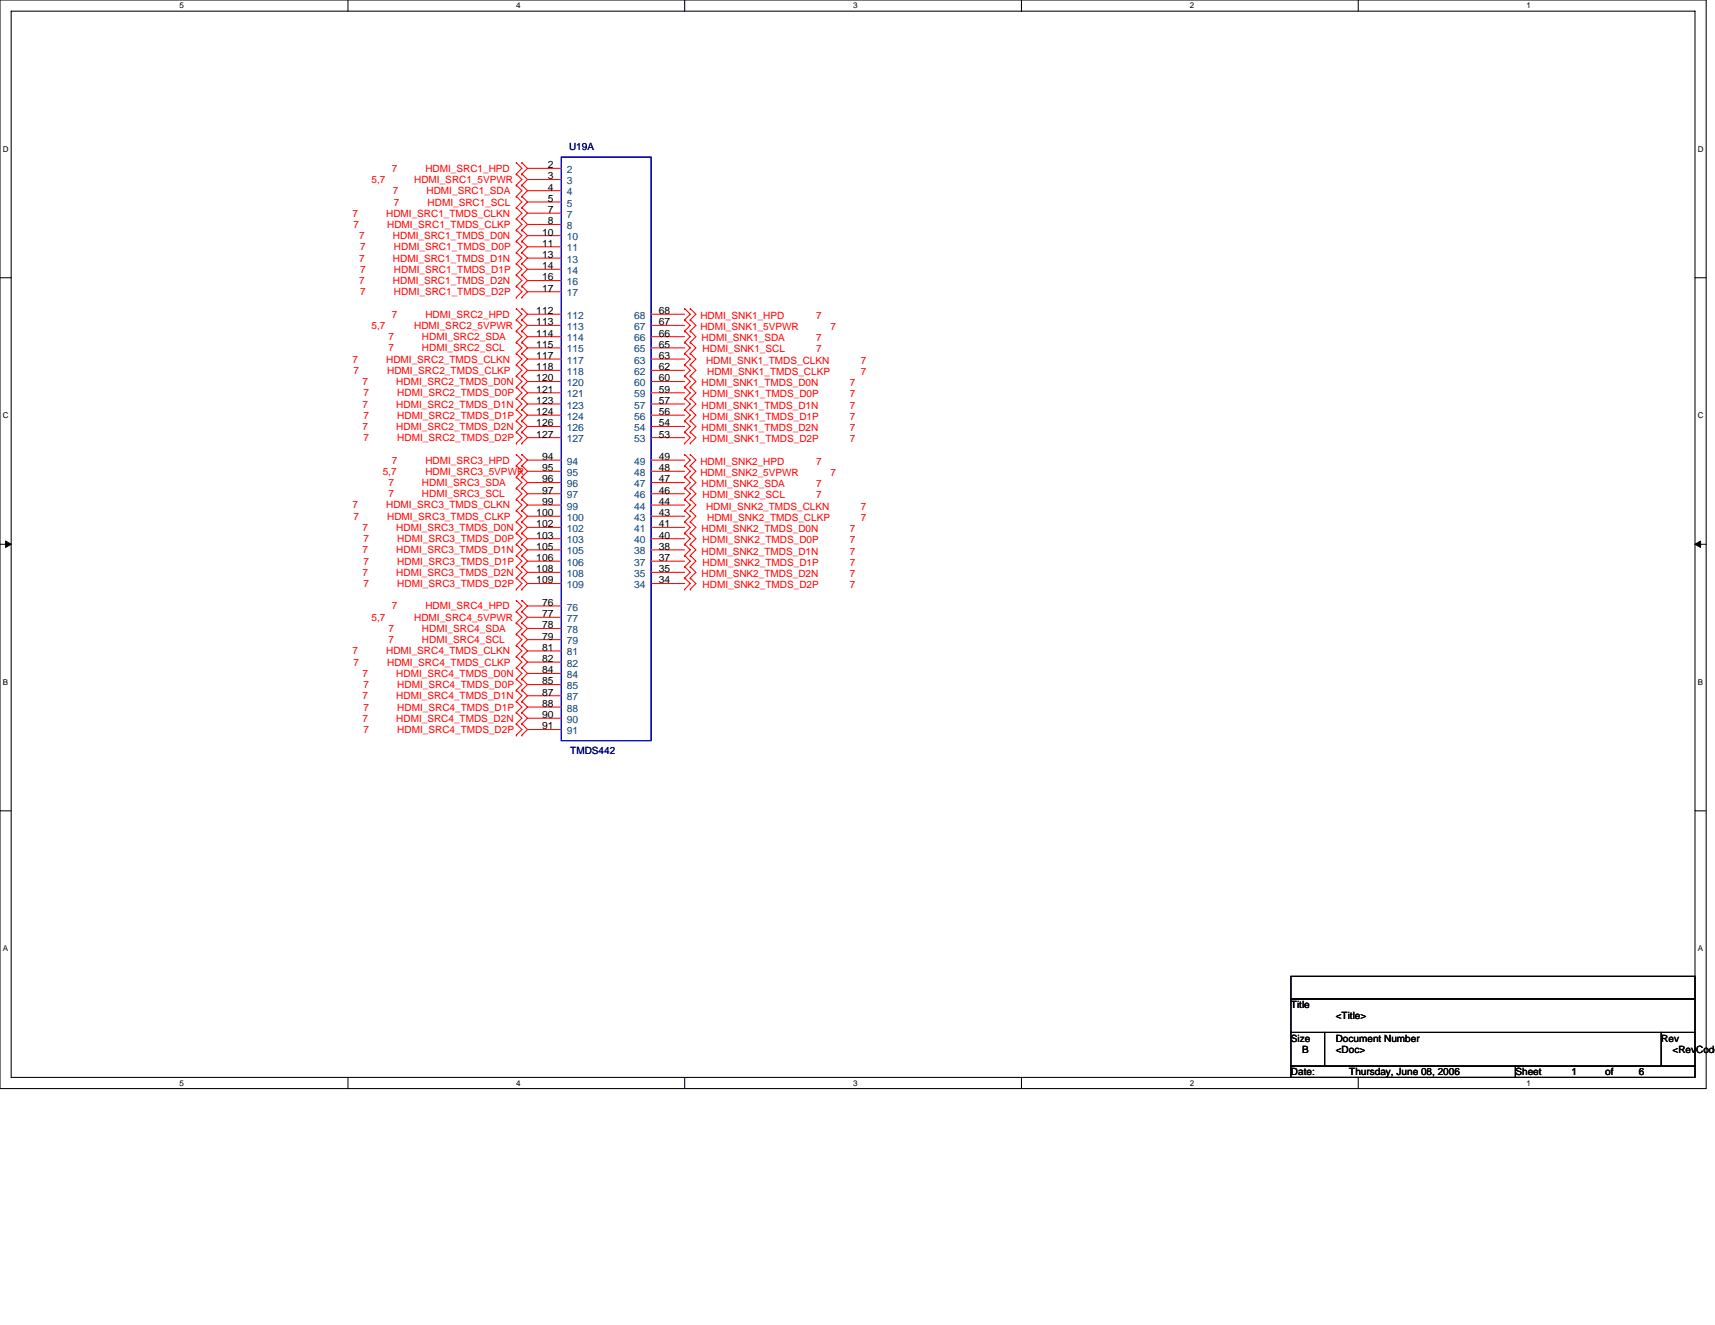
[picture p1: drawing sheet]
<svg xmlns="http://www.w3.org/2000/svg" width="279mm" height="216mm" viewBox="0 0 279 216" stroke-linecap="round" stroke-linejoin="round" font-family="sans-serif">
<path d="M0 0h278v177.4h-278zM1.8 1.8h274.3v173.8h-274.3z" fill="none" stroke="#000" stroke-width=".17"/>
<g fill="#fff">
<path d="M29.3 .2h.7v1.5h-.7z"/>
<path d="M29.3 175.7h.7v1.5h-.7z"/>
</g>
<path d="M56.7 0v1.8M56.7 175.6v1.8" fill="none" stroke="#000" stroke-width=".17"/>
<g fill="#fff">
<path d="M84.1 .2h.7v1.5h-.7z"/>
<path d="M84.1 175.7h.7v1.5h-.7z"/>
</g>
<path d="M111.5 0v1.8M111.5 175.6v1.8" fill="none" stroke="#000" stroke-width=".17"/>
<g fill="#fff">
<path d="M139 .2h.7v1.5h-.7z"/>
<path d="M139 175.7h.7v1.5h-.7z"/>
</g>
<path d="M166.4 0v1.8M166.4 175.6v1.8" fill="none" stroke="#000" stroke-width=".17"/>
<g fill="#fff">
<path d="M193.8 .2h.8v1.5h-.8z"/>
<path d="M193.8 175.7h.8v1.5h-.8z"/>
</g>
<path d="M221.3 0v1.8M221.3 175.6v1.8" fill="none" stroke="#000" stroke-width=".17"/>
<g fill="#fff">
<path d="M248.7 .2h.7v1.5h-.7z"/>
<path d="M248.7 175.7h.7v1.5h-.7z"/>
<path d="M.5 23.5h.9v1.5h-.9z"/>
<path d="M276.6 23.5h1v1.5h-1z"/>
<path d="M.5 67h.9v1.4h-.9z"/>
<path d="M276.6 67h1v1.4h-1z"/>
</g>
<path d="M0 45.3h1.8M276.1 45.3h1.9" fill="none" stroke="#000" stroke-width=".17"/>
<g fill="#fff">
<path d="M.5 110.4h.8v1.5h-.8z"/>
<path d="M276.6 110.4h.9v1.5h-.9z"/>
</g>
<path d="M0 88.7h1.8M276.1 88.7h1.9" fill="none" stroke="#000" stroke-width=".17"/>
<path d="M.9 88.2l.9 .5-.9 .5zM276.1 88.7l1-.5v1z" fill="#000" stroke="#000" stroke-width=".16"/>
<g fill="#fff">
<path d="M.5 153.8h.8v1.5h-.8z"/>
<path d="M276.6 153.8h.9v1.5h-.9z"/>
</g>
<path d="M0 132.1h1.8M276.1 132.1h1.9M210.3 159.1h65.8v3.7h-65.8zM210.3 162.8h65.8v5.4h-65.8zM210.3 168.2h5.5v5.5h-5.5zM210.3 173.7h36.6v1.9h-36.6zM215.8 168.2h54.9v5.5h-54.9zM246.9 173.7h29.2v1.9h-29.2zM270.7 168.2h5.4v5.5h-5.4z" fill="none" stroke="#000" stroke-width=".17"/>
<g fill="none" stroke="#f00" stroke-width=".17">
<path d="M84.1 33.8h.1M84.1 32h.1M84.1 30.2h.1M84.1 28.3h.1M84.1 26.5h.1M84.1 39.3h.1M84.1 37.5h.1M84.1 35.6h.1M84.1 32l.9 .9-.9 .9M84.1 30.2l.9 .9-.9 .9M84.1 26.5l.9 .9-.9 .9M84.1 39.3l.9 .9-.9 .9"/>
<path d="M84.1 37.5l.9 .9-.9 .9M84.1 35.6l.9 1-.9 .9M84.1 33.8l.9 .9-.9 .9M84.1 28.3l.9 1-.9 .9M85 32h.1M85 33.8h.1M85 30.2h.1M85 26.5h.1M85 28.3h.1M85 39.3h.1M85 37.5h.1M85 35.6h.1"/>
<path d="M85 32l.9 .9M85 30.2l.9 .9M85 26.5l.9 .9M85 39.3l.9 .9M85 37.5l.9 .9M85 35.6l.9 1M85 33.8l.9 .9M85 28.3l.9 1M85.9 32.9l-.9 .9M85.9 31.1l-.9 .9M85.9 27.4l-.9 .9M85.9 38.4l-.9 .9"/>
<path d="M85.9 36.6l-.9 .9M85.9 34.7l-.9 .9M85.9 29.3l-.9 .9M85.9 27.4h5.5M85.9 29.3h5.5M85.9 31.1h5.5M85.9 32.9h5.5M85.9 34.7h5.5M85.9 36.6h5.5M85.9 38.4h5.5M84.1 48.5h.1M84.1 46.6h.1"/>
<path d="M84.1 44.8h.1M84.1 43h.1M84.1 41.1h.1M84.1 59.4h.1M84.1 57.6h.1M84.1 55.8h.1M84.1 53.9h.1M84.1 52.1h.1M84.1 50.3h.1M84.1 46.6l.9 .9-.9 1M84.1 44.8l.9 .9-.9 .9M84.1 43l.9 .9-.9 .9"/>
<path d="M84.1 41.1l.9 1-.9 .9M84.1 59.4l.9 .9-.9 1M84.1 55.8l.9 .9-.9 .9M84.1 57.6l.9 .9-.9 .9M84.1 53.9l.9 1-.9 .9M84.1 50.3l.9 .9-.9 .9M84.1 52.1l.9 .9-.9 .9M85 46.6h.1M85 48.5h.1M85 44.8h.1M85 43h.1M85 41.1h.1"/>
<path d="M85 59.4h.1M85 55.8h.1M85 57.6h.1M85 53.9h.1M85 50.3h.1M85 52.1h.1M85 46.6l.9 .9M85 44.8l.9 .9M85 43l.9 .9M85 41.1l.9 1M85 59.4l.9 .9M85 55.8l.9 .9"/>
<path d="M85 57.6l.9 .9M85 53.9l.9 1M85 50.3l.9 .9M85 52.1l.9 .9M85.9 47.5l-.9 1M85.9 45.7l-.9 .9M85.9 43.9l-.9 .9M85.9 42.1l-.9 .9M85.9 40.2l-.9 .9M85.9 56.7l-.9 .9M85.9 58.5l-.9 .9M85.9 54.9l-.9 .9"/>
<path d="M85.9 51.2l-.9 .9M85.9 53l-.9 .9M85.9 40.2h5.5M85.9 42.1h5.5M85.9 43.9h5.5M85.9 45.7h5.5M85.9 47.5h5.5M85.9 51.2h5.5M85.9 53h5.5M85.9 54.9h5.5M85.9 56.7h5.5M85.9 58.5h5.5"/>
<path d="M106.1 51.2h5.4M106.1 53h5.4M106.1 54.9h5.4M106.1 56.7h5.4M106.1 58.5h5.4M111.5 59.4h.1M111.5 57.6h.1M111.5 55.8h.1M111.5 53.9h.1M111.5 50.3h.1M111.5 52.1h.1M111.5 59.4l1 .9-1 1"/>
<path d="M111.5 57.6l1 .9-1 .9M111.5 55.8l1 .9-1 .9M111.5 53.9l1 1-1 .9M111.5 50.3l1 .9-1 .9M111.5 52.1l1 .9-1 .9M112.5 59.4h.1M112.5 57.6h.1M112.5 55.8h.1M112.5 53.9h.1M112.5 50.3h.1M112.5 52.1h.1M112.5 59.4l.9 .9-.9 1"/>
<path d="M112.5 57.6l.9 .9-.9 .9M112.5 55.8l.9 .9-.9 .9M112.5 53.9l.9 1-.9 .9M112.5 50.3l.9 .9-.9 .9M112.5 52.1l.9 .9-.9 .9M84.1 61.3h.1M84.1 63.1h.1M84.1 64.9h.1M84.1 70.4h.1M84.1 68.6h.1M84.1 66.7h.1M84.1 72.2h.1"/>
<path d="M84.1 79.5h.1M84.1 77.7h.1M84.1 75.9h.1M84.1 74.1h.1M84.1 61.3l.9 .9-.9 .9M84.1 63.1l.9 .9-.9 .9M84.1 68.6l.9 .9-.9 .9M84.1 64.9l.9 .9-.9 .9M84.1 70.4l.9 .9-.9 .9M84.1 66.7l.9 .9-.9 1M84.1 79.5l.9 1-.9 .9M84.1 77.7l.9 .9-.9 .9"/>
<path d="M84.1 74.1l.9 .9-.9 .9M84.1 75.9l.9 .9-.9 .9M85 61.3h.1M85 63.1h.1M85 64.9h.1M85 68.6h.1M85 70.4h.1M85 66.7h.1M85 72.2h.1M85 79.5h.1M85 77.7h.1M85 74.1h.1"/>
<path d="M85 75.9h.1M85 61.3l.9 .9M85 63.1l.9 .9M85 68.6l.9 .9M85 64.9l.9 .9M85 70.4l.9 .9M85 66.7l.9 .9M85 79.5l.9 1M85 77.7l.9 .9M85 74.1l.9 .9M85 75.9l.9 .9M85.9 60.3l-.9 1"/>
<path d="M85.9 62.2l-.9 .9M85.9 64l-.9 .9M85.9 69.5l-.9 .9M85.9 65.8l-.9 .9M85.9 71.3l-.9 .9M85.9 67.6l-.9 1M85.9 78.6l-.9 .9M85.9 75l-.9 .9M85.9 76.8l-.9 .9M85.9 60.3h5.5M85.9 62.2h5.5M85.9 64h5.5"/>
<path d="M85.9 65.8h5.5M85.9 67.6h5.5M85.9 69.5h5.5M85.9 71.3h5.5M85.9 75h5.5M85.9 76.8h5.5M85.9 78.6h5.5M106.1 60.3h5.4M106.1 62.2h5.4M106.1 64h5.4M106.1 65.8h5.4M106.1 67.6h5.4"/>
<path d="M106.1 69.5h5.4M106.1 71.3h5.4M106.1 75h5.4M106.1 76.8h5.4M106.1 78.6h5.4M111.5 66.7h.1M111.5 68.6h.1M111.5 64.9h.1M111.5 61.3h.1M111.5 70.4h.1M111.5 72.2h.1M111.5 63.1h.1"/>
<path d="M111.5 79.5h.1M111.5 77.7h.1M111.5 74.1h.1M111.5 75.9h.1M111.5 66.7l1 .9-1 1M111.5 64.9l1 .9-1 .9M111.5 70.4l1 .9-1 .9M111.5 68.6l1 .9-1 .9M111.5 63.1l1 .9-1 .9M111.5 61.3l1 .9-1 .9M111.5 77.7l1 .9-1 .9M111.5 74.1l1 .9-1 .9"/>
<path d="M111.5 79.5l1 1-1 .9M111.5 75.9l1 .9-1 .9M112.5 66.7h.1M112.5 68.6h.1M112.5 64.9h.1M112.5 61.3h.1M112.5 70.4h.1M112.5 72.2h.1M112.5 63.1h.1M112.5 79.5h.1M112.5 77.7h.1M112.5 74.1h.1"/>
<path d="M112.5 75.9h.1M112.5 66.7l.9 .9-.9 1M112.5 64.9l.9 .9-.9 .9M112.5 70.4l.9 .9-.9 .9M112.5 68.6l.9 .9-.9 .9M112.5 63.1l.9 .9-.9 .9M112.5 61.3l.9 .9-.9 .9M112.5 74.1l.9 .9-.9 .9M112.5 79.5l.9 1-.9 .9M112.5 77.7l.9 .9-.9 .9M112.5 75.9l.9 .9-.9 .9M84.1 94.2h.1"/>
<path d="M84.1 92.4h.1M84.1 90.5h.1M84.1 88.7h.1M84.1 96h.1M84.1 81.4h.1M84.1 83.2h.1M84.1 85h.1M84.1 86.9h.1M84.1 99.7h.1M84.1 97.8h.1M84.1 92.4l.9 .9-.9 .9M84.1 86.9l.9 .9-.9 .9"/>
<path d="M84.1 83.2l.9 .9-.9 .9M84.1 81.4l.9 .9-.9 .9M84.1 90.5l.9 .9-.9 1M84.1 88.7l.9 .9-.9 .9M84.1 94.2l.9 .9-.9 .9M84.1 85l.9 .9-.9 1M84.1 97.8l.9 .9-.9 1M84.1 99.7l.9 .9-.9 .9M85 92.4h.1M85 94.2h.1M85 88.7h.1M85 90.5h.1"/>
<path d="M85 96h.1M85 81.4h.1M85 83.2h.1M85 85h.1M85 86.9h.1M85 97.8h.1M85 99.7h.1M85 92.4l.9 .9M85 88.7l.9 .9M85 94.2l.9 .9M85 90.5l.9 .9M85 81.4l.9 .9"/>
<path d="M85 83.2l.9 .9M85 85l.9 .9M85 86.9l.9 .9M85 97.8l.9 .9M85 99.7l.9 .9M85.9 93.3l-.9 .9M85.9 87.8l-.9 .9M85.9 82.3l-.9 .9M85.9 98.7l-.9 1M85.9 89.6l-.9 .9M85.9 95.1l-.9 .9M85.9 91.4l-.9 1"/>
<path d="M85.9 80.5l-.9 .9M85.9 84.1l-.9 .9M85.9 85.9l-.9 1M85.9 80.5h5.5M85.9 82.3h5.5M85.9 84.1h5.5M85.9 85.9h5.5M85.9 87.8h5.5M85.9 89.6h5.5M85.9 91.4h5.5M85.9 93.3h5.5M85.9 95.1h5.5"/>
<path d="M85.9 98.7h5.5M106.1 80.5h5.4M106.1 82.3h5.4M106.1 84.1h5.4M106.1 85.9h5.4M106.1 87.8h5.4M106.1 89.6h5.4M106.1 91.4h5.4M106.1 93.3h5.4M106.1 95.1h5.4M111.5 83.2h.1M111.5 85h.1"/>
<path d="M111.5 81.4h.1M111.5 94.2h.1M111.5 96h.1M111.5 92.4h.1M111.5 86.9h.1M111.5 88.7h.1M111.5 90.5h.1M111.5 88.7l1 .9-1 .9M111.5 90.5l1 .9-1 1M111.5 86.9l1 .9-1 .9M111.5 81.4l1 .9-1 .9M111.5 83.2l1 .9-1 .9"/>
<path d="M111.5 94.2l1 .9-1 .9M111.5 92.4l1 .9-1 .9M111.5 85l1 .9-1 1M112.5 83.2h.1M112.5 85h.1M112.5 81.4h.1M112.5 94.2h.1M112.5 96h.1M112.5 92.4h.1M112.5 86.9h.1M112.5 88.7h.1M112.5 90.5h.1"/>
<path d="M112.5 88.7l.9 .9-.9 .9M112.5 90.5l.9 .9-.9 1M112.5 86.9l.9 .9-.9 .9M112.5 81.4l.9 .9-.9 .9M112.5 83.2l.9 .9-.9 .9M112.5 94.2l.9 .9-.9 .9M112.5 92.4l.9 .9-.9 .9M112.5 85l.9 .9-.9 1M84.1 117.9h.1M84.1 116.1h.1M84.1 114.3h.1M84.1 112.5h.1"/>
<path d="M84.1 119.8h.1M84.1 105.2h.1M84.1 103.3h.1M84.1 107h.1M84.1 101.5h.1M84.1 108.8h.1M84.1 110.6h.1M84.1 116.1l.9 .9-.9 .9M84.1 112.5l.9 .9-.9 .9M84.1 117.9l.9 1-.9 .9M84.1 114.3l.9 .9-.9 .9M84.1 103.3l.9 .9-.9 1"/>
<path d="M84.1 105.2l.9 .9-.9 .9M84.1 101.5l.9 .9-.9 .9M84.1 107l.9 .9-.9 .9M84.1 108.8l.9 .9-.9 .9M84.1 110.6l.9 .9-.9 1M85 116.1h.1M85 117.9h.1M85 112.5h.1M85 114.3h.1M85 119.8h.1M85 103.3h.1M85 105.2h.1"/>
<path d="M85 107h.1M85 101.5h.1M85 108.8h.1M85 110.6h.1M85 116.1l.9 .9M85 112.5l.9 .9M85 117.9l.9 1M85 114.3l.9 .9M85 103.3l.9 .9M85 105.2l.9 .9M85 101.5l.9 .9M85 107l.9 .9"/>
<path d="M85 108.8l.9 .9M85 110.6l.9 .9M85.9 117l-.9 .9M85.9 113.4l-.9 .9M85.9 118.9l-.9 .9M85.9 115.2l-.9 .9M85.9 104.2l-.9 1M85.9 106.1l-.9 .9M85.9 102.4l-.9 .9M85.9 100.6l-.9 .9M85.9 107.9l-.9 .9M85.9 109.7l-.9 .9"/>
<path d="M85.9 111.5l-.9 1M85.9 100.6h5.5M85.9 102.4h5.5M85.9 104.2h5.5M85.9 106.1h5.5M85.9 107.9h5.5M85.9 109.7h5.5M85.9 111.5h5.5M85.9 113.4h5.5M85.9 115.2h5.5M85.9 117h5.5M85.9 118.9h5.5"/>
</g>
<path d="M91.4 25.6h14.7v95.1h-14.7z" fill="none" stroke="#00f" stroke-width=".17"/>
<g font-size="1.7">
<text x="89.2" y="27.4">2</text>
<text x="89.2" y="29.2">3</text>
<text x="89.2" y="31.1">4</text>
<text x="89.2" y="32.9">5</text>
<text x="89.2" y="34.7">7</text>
<text x="88.3" y="38.4">10</text>
<text x="88.3" y="40.2">11</text>
<text x="89.2" y="36.6">8</text>
<text x="88.3" y="42">13</text>
<text x="88.3" y="43.9">14</text>
<text x="88.3" y="45.7">16</text>
<text x="88.3" y="47.5">17</text>
<text x="87.4" y="51.2">112</text>
<text x="87.4" y="53">113</text>
<text x="107.3" y="51.2">68</text>
<text x="107.3" y="53">67</text>
<text x="87.4" y="54.8">114</text>
<text x="87.4" y="56.7">115</text>
<text x="87.4" y="58.5">117</text>
<text x="107.3" y="54.8">66</text>
<text x="107.3" y="56.7">65</text>
<text x="107.3" y="58.5">63</text>
<text x="87.4" y="60.3">118</text>
<text x="87.4" y="62.1">120</text>
<text x="87.4" y="64">121</text>
<text x="87.4" y="65.8">123</text>
<text x="107.3" y="60.3">62</text>
<text x="107.3" y="62.1">60</text>
<text x="107.3" y="64">59</text>
<text x="107.3" y="65.8">57</text>
<text x="87.4" y="67.6">124</text>
<text x="87.4" y="69.5">126</text>
<text x="87.4" y="71.3">127</text>
<text x="107.3" y="67.6">56</text>
<text x="107.3" y="69.5">54</text>
<text x="107.3" y="71.3">53</text>
<text x="88.3" y="75">94</text>
<text x="88.3" y="76.8">95</text>
<text x="107.3" y="75">49</text>
<text x="107.3" y="76.8">48</text>
<text x="88.3" y="78.6">96</text>
<text x="88.3" y="80.4">97</text>
<text x="88.3" y="82.3">99</text>
<text x="107.3" y="78.6">47</text>
<text x="107.3" y="80.4">46</text>
<text x="107.3" y="82.3">44</text>
<text x="87.4" y="84.1">100</text>
<text x="87.4" y="85.9">102</text>
<text x="87.4" y="87.8">103</text>
<text x="87.4" y="89.6">105</text>
<text x="107.3" y="84.1">43</text>
<text x="107.3" y="85.9">41</text>
<text x="107.3" y="87.8">40</text>
<text x="107.3" y="89.6">38</text>
<text x="87.4" y="91.4">106</text>
<text x="87.4" y="93.2">108</text>
<text x="87.4" y="95.1">109</text>
<text x="107.3" y="91.4">37</text>
<text x="107.3" y="93.2">35</text>
<text x="107.3" y="95.1">34</text>
<text x="88.3" y="98.7">76</text>
<text x="88.3" y="100.6">77</text>
<text x="88.3" y="102.4">78</text>
<text x="88.3" y="104.2">79</text>
<text x="88.3" y="106">81</text>
<text x="88.3" y="107.9">82</text>
<text x="88.3" y="109.7">84</text>
<text x="88.3" y="111.5">85</text>
<text x="88.3" y="113.3">87</text>
<text x="88.3" y="115.2">88</text>
<text x="88.3" y="117">90</text>
<text x="88.3" y="118.9">91</text>
</g>
<g font-size="1.7" fill="#004080">
<text x="92.4" y="28.2">2</text>
<text x="92.4" y="30">3</text>
<text x="92.4" y="31.8">4</text>
<text x="92.4" y="33.7">5</text>
<text x="92.4" y="35.5">7</text>
<text x="92.4" y="37.3">8</text>
<text x="92.4" y="39.1">10</text>
<text x="92.4" y="41">11</text>
<text x="92.4" y="42.8">13</text>
<text x="92.4" y="44.6">14</text>
<text x="92.4" y="46.5">16</text>
<text x="92.4" y="48.3">17</text>
<text x="92.4" y="51.9">112</text>
<text x="92.4" y="53.8">113</text>
<text x="103.3" y="51.9">68</text>
<text x="103.3" y="53.8">67</text>
<text x="92.4" y="55.6">114</text>
<text x="92.4" y="57.4">115</text>
<text x="92.4" y="59.2">117</text>
<text x="103.3" y="55.6">66</text>
<text x="103.3" y="57.4">65</text>
<text x="103.3" y="59.2">63</text>
<text x="92.4" y="61.1">118</text>
<text x="92.4" y="62.9">120</text>
<text x="92.4" y="64.7">121</text>
<text x="103.3" y="61.1">62</text>
<text x="103.3" y="62.9">60</text>
<text x="103.3" y="64.7">59</text>
<text x="92.4" y="66.6">123</text>
<text x="92.4" y="68.4">124</text>
<text x="92.4" y="70.2">126</text>
<text x="103.3" y="66.6">57</text>
<text x="103.3" y="68.4">56</text>
<text x="103.3" y="70.2">54</text>
<text x="92.4" y="72.1">127</text>
<text x="92.4" y="75.7">94</text>
<text x="92.4" y="77.5">95</text>
<text x="103.3" y="72.1">53</text>
<text x="103.3" y="75.7">49</text>
<text x="103.3" y="77.5">48</text>
<text x="92.4" y="79.4">96</text>
<text x="92.4" y="81.2">97</text>
<text x="92.4" y="83">99</text>
<text x="103.3" y="79.4">47</text>
<text x="103.3" y="81.2">46</text>
<text x="103.3" y="83">44</text>
<text x="92.4" y="84.9">100</text>
<text x="92.4" y="86.7">102</text>
<text x="92.4" y="88.5">103</text>
<text x="103.3" y="84.9">43</text>
<text x="103.3" y="86.7">41</text>
<text x="103.3" y="88.5">40</text>
<text x="92.4" y="90.3">105</text>
<text x="92.4" y="92.2">106</text>
<text x="92.4" y="94">108</text>
<text x="92.4" y="95.8">109</text>
<text x="103.3" y="90.3">38</text>
<text x="103.3" y="92.2">37</text>
<text x="103.3" y="94">35</text>
<text x="103.3" y="95.8">34</text>
<text x="92.4" y="99.5">76</text>
<text x="92.4" y="101.3">77</text>
<text x="92.4" y="103.1">78</text>
<text x="92.4" y="105">79</text>
<text x="92.4" y="106.8">81</text>
<text x="92.4" y="108.6">82</text>
<text x="92.4" y="110.5">84</text>
<text x="92.4" y="112.3">85</text>
<text x="92.4" y="114.1">87</text>
<text x="92.4" y="116">88</text>
<text x="92.4" y="117.8">90</text>
<text x="92.4" y="119.6">91</text>
</g>
<g font-size="1.6" fill="#f00">
<text x="60.5" y="29.8">5,7</text>
<text x="63.8" y="28">7</text>
<text x="67.5" y="29.8">HDMI_SRC1_5VPWR</text>
<text x="69.3" y="28">HDMI_SRC1_HPD</text>
<text x="57.4" y="35.3">7</text>
<text x="62.9" y="35.3">HDMI_SRC1_TMDS_CLKN</text>
<text x="64" y="31.6">7</text>
<text x="64.2" y="33.5">7</text>
<text x="69.5" y="31.6">HDMI_SRC1_SDA</text>
<text x="69.7" y="33.5">HDMI_SRC1_SCL</text>
<text x="57.6" y="37.1">7</text>
<text x="58.5" y="39">7</text>
<text x="58.7" y="40.8">7</text>
<text x="63.1" y="37.1">HDMI_SRC1_TMDS_CLKP</text>
<text x="64" y="39">HDMI_SRC1_TMDS_D0N</text>
<text x="64.2" y="40.8">HDMI_SRC1_TMDS_D0P</text>
<text x="58.5" y="46.3">7</text>
<text x="58.5" y="42.6">7</text>
<text x="58.7" y="44.4">7</text>
<text x="64" y="46.3">HDMI_SRC1_TMDS_D2N</text>
<text x="64" y="42.6">HDMI_SRC1_TMDS_D1N</text>
<text x="64.2" y="44.4">HDMI_SRC1_TMDS_D1P</text>
<text x="58.7" y="48.1">7</text>
<text x="60.5" y="53.6">5,7</text>
<text x="63.8" y="51.8">7</text>
<text x="64.2" y="48.1">HDMI_SRC1_TMDS_D2P</text>
<text x="67.5" y="53.6">HDMI_SRC2_5VPWR</text>
<text x="69.3" y="51.8">HDMI_SRC2_HPD</text>
<text x="114.1" y="51.9">HDMI_SNK1_HPD</text>
<text x="114.1" y="53.8">HDMI_SNK1_5VPWR</text>
<text x="132.9" y="51.9">7</text>
<text x="135.3" y="53.8">7</text>
<text x="57.4" y="59.1">7</text>
<text x="62.9" y="59.1">HDMI_SRC2_TMDS_CLKN</text>
<text x="63.3" y="57.3">7</text>
<text x="63.3" y="55.4">7</text>
<text x="68.7" y="57.3">HDMI_SRC2_SCL</text>
<text x="68.7" y="55.4">HDMI_SRC2_SDA</text>
<text x="114.3" y="55.6">HDMI_SNK1_SDA</text>
<text x="114.5" y="57.4">HDMI_SNK1_SCL</text>
<text x="115" y="59.3">HDMI_SNK1_TMDS_CLKN</text>
<text x="132.9" y="57.4">7</text>
<text x="132.9" y="55.6">7</text>
<text x="140.2" y="59.3">7</text>
<text x="57.6" y="60.9">7</text>
<text x="59.1" y="62.7">7</text>
<text x="59.2" y="64.6">7</text>
<text x="63.1" y="60.9">HDMI_SRC2_TMDS_CLKP</text>
<text x="64.6" y="62.7">HDMI_SRC2_TMDS_D0N</text>
<text x="64.7" y="64.6">HDMI_SRC2_TMDS_D0P</text>
<text x="114.3" y="62.9">HDMI_SNK1_TMDS_D0N</text>
<text x="114.5" y="64.7">HDMI_SNK1_TMDS_D0P</text>
<text x="115.2" y="61.1">HDMI_SNK1_TMDS_CLKP</text>
<text x="138.4" y="62.9">7</text>
<text x="138.4" y="64.7">7</text>
<text x="140.2" y="61.1">7</text>
<text x="59.1" y="70.1">7</text>
<text x="59.1" y="66.4">7</text>
<text x="59.2" y="71.9">7</text>
<text x="59.2" y="68.2">7</text>
<text x="64.6" y="70.1">HDMI_SRC2_TMDS_D2N</text>
<text x="64.6" y="66.4">HDMI_SRC2_TMDS_D1N</text>
<text x="64.7" y="71.9">HDMI_SRC2_TMDS_D2P</text>
<text x="64.7" y="68.2">HDMI_SRC2_TMDS_D1P</text>
<text x="114.3" y="66.6">HDMI_SNK1_TMDS_D1N</text>
<text x="114.3" y="70.2">HDMI_SNK1_TMDS_D2N</text>
<text x="114.5" y="68.4">HDMI_SNK1_TMDS_D1P</text>
<text x="138.4" y="66.6">7</text>
<text x="138.4" y="70.2">7</text>
<text x="138.4" y="68.4">7</text>
<text x="62.4" y="77.4">5,7</text>
<text x="63.8" y="75.5">7</text>
<text x="69.3" y="75.5">HDMI_SRC3_HPD</text>
<text x="69.3" y="77.4">HDMI_SRC3_5VPWR</text>
<text x="114.1" y="75.7">HDMI_SNK2_HPD</text>
<text x="114.1" y="77.6">HDMI_SNK2_5VPWR</text>
<text x="114.5" y="72.1">HDMI_SNK1_TMDS_D2P</text>
<text x="132.9" y="75.7">7</text>
<text x="135.3" y="77.6">7</text>
<text x="138.4" y="72.1">7</text>
<text x="57.4" y="82.8">7</text>
<text x="62.9" y="82.8">HDMI_SRC3_TMDS_CLKN</text>
<text x="63.3" y="81">7</text>
<text x="63.3" y="79.2">7</text>
<text x="68.7" y="81">HDMI_SRC3_SCL</text>
<text x="68.7" y="79.2">HDMI_SRC3_SDA</text>
<text x="114.3" y="79.4">HDMI_SNK2_SDA</text>
<text x="114.5" y="81.2">HDMI_SNK2_SCL</text>
<text x="115" y="83">HDMI_SNK2_TMDS_CLKN</text>
<text x="132.9" y="81.2">7</text>
<text x="132.9" y="79.4">7</text>
<text x="140.2" y="83">7</text>
<text x="57.6" y="84.7">7</text>
<text x="59.1" y="86.5">7</text>
<text x="59.2" y="88.3">7</text>
<text x="63.1" y="84.7">HDMI_SRC3_TMDS_CLKP</text>
<text x="64.6" y="86.5">HDMI_SRC3_TMDS_D0N</text>
<text x="64.7" y="88.3">HDMI_SRC3_TMDS_D0P</text>
<text x="114.3" y="86.7">HDMI_SNK2_TMDS_D0N</text>
<text x="114.5" y="88.5">HDMI_SNK2_TMDS_D0P</text>
<text x="115.2" y="84.9">HDMI_SNK2_TMDS_CLKP</text>
<text x="138.4" y="86.7">7</text>
<text x="138.4" y="88.5">7</text>
<text x="140.2" y="84.9">7</text>
<text x="59.1" y="93.8">7</text>
<text x="59.1" y="90.2">7</text>
<text x="59.2" y="95.7">7</text>
<text x="59.2" y="92">7</text>
<text x="64.6" y="93.8">HDMI_SRC3_TMDS_D2N</text>
<text x="64.6" y="90.2">HDMI_SRC3_TMDS_D1N</text>
<text x="64.7" y="95.7">HDMI_SRC3_TMDS_D2P</text>
<text x="64.7" y="92">HDMI_SRC3_TMDS_D1P</text>
<text x="114.3" y="94">HDMI_SNK2_TMDS_D2N</text>
<text x="114.3" y="90.4">HDMI_SNK2_TMDS_D1N</text>
<text x="114.5" y="95.8">HDMI_SNK2_TMDS_D2P</text>
<text x="114.5" y="92.2">HDMI_SNK2_TMDS_D1P</text>
<text x="138.4" y="94">7</text>
<text x="138.4" y="90.4">7</text>
<text x="138.4" y="95.8">7</text>
<text x="138.4" y="92.2">7</text>
<text x="60.5" y="101.1">5,7</text>
<text x="63.8" y="99.3">7</text>
<text x="67.5" y="101.1">HDMI_SRC4_5VPWR</text>
<text x="69.3" y="99.3">HDMI_SRC4_HPD</text>
<text x="57.4" y="106.6">7</text>
<text x="62.9" y="106.6">HDMI_SRC4_TMDS_CLKN</text>
<text x="63.3" y="104.8">7</text>
<text x="63.3" y="103">7</text>
<text x="68.7" y="104.8">HDMI_SRC4_SCL</text>
<text x="68.7" y="103">HDMI_SRC4_SDA</text>
<text x="57.6" y="108.5">7</text>
<text x="59.1" y="113.9">7</text>
<text x="59.1" y="110.3">7</text>
<text x="59.2" y="112.1">7</text>
<text x="63.1" y="108.5">HDMI_SRC4_TMDS_CLKP</text>
<text x="64.6" y="113.9">HDMI_SRC4_TMDS_D1N</text>
<text x="64.6" y="110.3">HDMI_SRC4_TMDS_D0N</text>
<text x="64.7" y="112.1">HDMI_SRC4_TMDS_D0P</text>
<text x="59.1" y="117.6">7</text>
<text x="59.2" y="119.4">7</text>
<text x="59.2" y="115.8">7</text>
<text x="64.6" y="117.6">HDMI_SRC4_TMDS_D2N</text>
<text x="64.7" y="119.4">HDMI_SRC4_TMDS_D2P</text>
<text x="64.7" y="115.8">HDMI_SRC4_TMDS_D1P</text>
</g>
<g font-size="1.6" fill="#000080">
<text x="92.7" y="24.5">U19A</text>
<text x="92.9" y="122.9">TMDS442</text>
</g>
<g font-size="1.6">
<text x="210.3" y="164.2">Title</text>
<text x="217.6" y="166.1">&lt;Title&gt;</text>
<text x="210.3" y="169.7">Size</text>
<text x="212.1" y="171.6">B</text>
<text x="217.6" y="169.7">Document Number</text>
<text x="217.6" y="171.6">&lt;Doc&gt;</text>
<text x="270.7" y="169.7">Rev</text>
<text x="272.5" y="171.6">&lt;RevCode</text>
<text x="210.3" y="175.2">Date:</text>
<text x="219.8" y="175.2">Thursday, June 08, 2006</text>
<text x="246.9" y="175.2">Sheet</text>
<text x="256" y="175.2">1</text>
<text x="261.5" y="175.2">of</text>
<text x="267" y="175.2">6</text>
</g>
<g font-size="1.3">
<text x="29.3" y="1.4">5</text>
<text x="84.1" y="1.4">4</text>
<text x="139" y="1.4">3</text>
<text x="193.8" y="1.4">2</text>
<text x="248.7" y="1.4">1</text>
<text x=".5" y="24.7">D</text>
<text x="276.6" y="24.7">D</text>
<text x=".5" y="68.2">C</text>
<text x="276.6" y="68.2">C</text>
<text x=".5" y="111.6">B</text>
<text x="276.6" y="111.6">B</text>
<text x=".5" y="155">A</text>
<text x="276.6" y="155">A</text>
<text x="29.3" y="176.9">5</text>
<text x="84.1" y="176.9">4</text>
<text x="139" y="176.9">3</text>
<text x="193.8" y="176.9">2</text>
<text x="248.7" y="176.9">1</text>
</g>
</svg>
